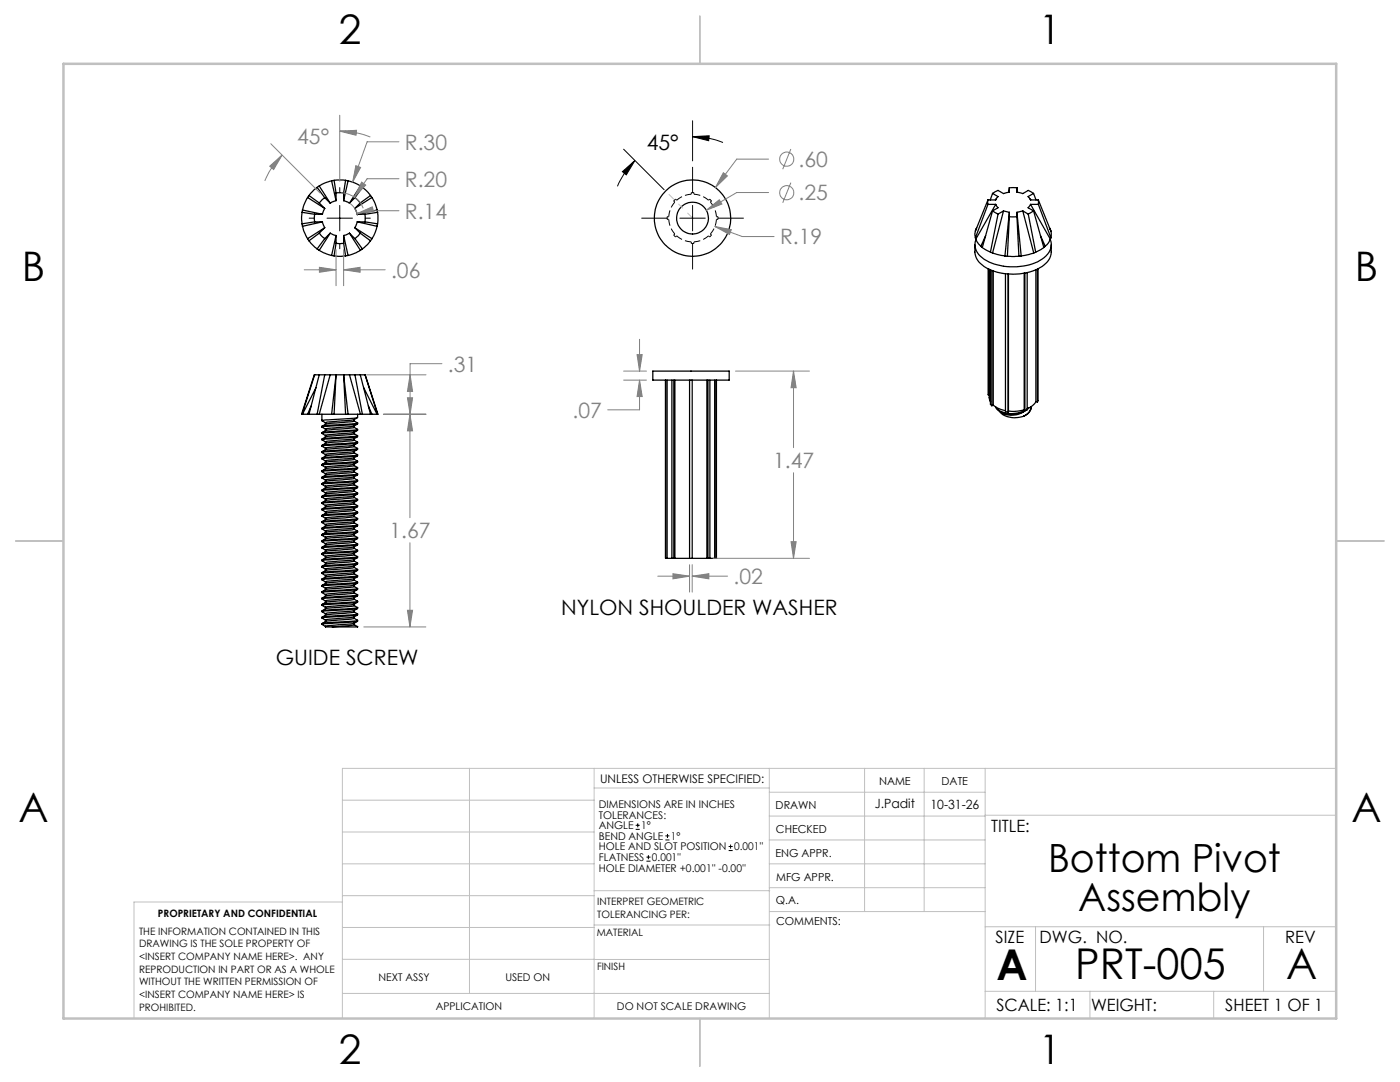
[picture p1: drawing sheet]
<svg xmlns="http://www.w3.org/2000/svg" width="279mm" height="216mm" viewBox="0 0 279 216" stroke-linecap="round" stroke-linejoin="round" font-family="sans-serif">
<g fill="none" stroke="#000" stroke-width=".25">
<path d="M61.4 39.4l-.8 1.5-.2 1M61.4 39.4l3.4 2.2M61.7 39l-.3 .4M61.7 39l2 1.5M63.3 37.4l-1.6 1.6M63.3 37.4l1.5 2M63.7 37.1l-.4 .3M63.7 37.1l2.2 3.4M64.8 39.4l-1.1 1.1M64.8 39.4l1.1 1.1M66.2 36.1l-1.3 .4-1.2 .6M66.2 36.1l.9 3.9"/>
<path d="M66.7 36h2.3M66.7 36l-.5 .1M66.7 36l.4 2.5M67.1 38.5h1.5M67.1 38.5v1.5M68.6 38.5v1.5M69 36l.5 .1M69 36l-.4 2.5M69.5 36.1l1.2 .4 1.2 .6M69.5 36.1l-.9 3.9M70.8 39.4l1.1 1.1M70.8 39.4l-1.1 1.1"/>
<path d="M71.9 37.1l.4 .3M71.9 37.1l-2.2 3.4M72.3 37.4l1.6 1.6M72.3 37.4l-1.5 2M73.9 39l.3 .4M73.9 39l-2 1.5M74.2 39.4l.7 1.2 .3 1.3M74.2 39.4l-3.4 2.2M197.2 39.9v.9M197.2 39.9l-2.5 6.2M198.1 38.6l1.1 .6-.5 .7h-1.5M198.1 38.6l-.5 1.3"/>
<path d="M198.9 39.6l-.3 .3M201.4 37.5v.8l-1.1 .3-1.1-.6-1.1 .6M201.4 37.5h1.6M201.4 37.5l-.1 .8M203 37.5v.8l1.1 .3 1.1-.6 1.1 .6M203 37.5v.8M205.5 39.6l.2 .3M206.3 38.6l-1.1 .6 .5 .7h1.5M206.3 38.6l.5 1.3M207.2 39.9v.9M207.2 39.9l2.5 6.2M60.3 42.4l-.1 .9 .1 1.4"/>
<path d="M60.3 44.7l.1 .5M60.3 42.4l2.5 .4M60.4 41.9l-.1 .5M60.4 45.2l.2 .9 .8 1.5M60.4 41.9l3.9 .9M61.4 47.6l.3 .4M61.7 48l1.6 1.7M62.8 42.8v1.5M62.8 42.8h1.5M62.8 44.3h1.5M62.8 44.3l-2.5 .4M63.3 49.7l.4 .3"/>
<path d="M63.7 46.5l1.1 1.1M63.7 50l.9 .4 1.6 .6M63.7 40.5l1.1 1.1M63.7 46.5l-2 1.5M64.3 44.3l.5 1.1M64.3 44.3l-3.9 .9M64.8 41.6l-.5 1.2M64.8 45.4l-1.1 1.1M64.8 45.4l-3.4 2.2M64.8 47.6l-1.5 2.1M65.9 46.5l1.2 .5M65.9 46.5l-1.1 1.1"/>
<path d="M65.9 46.5l-2.2 3.5M66.2 51h.5M66.7 51l.8 .2 1.5-.2M67.1 40l-1.2 .5M67.1 48.5h1.5M67.1 47v1.5M67.1 47l-.9 4M67.1 48.5l-.4 2.5M68.6 40l1.1 .5M68.6 47v1.5M68.6 48.5l.4 2.5M68.6 47l.9 4"/>
<path d="M69.5 51h-.5M69.7 46.5l-1.1 .5M69.7 46.5l1.1 1.1M69.7 46.5l2.2 3.5M70.8 41.6l.5 1.2M70.8 45.4l3.4 2.2M70.8 45.4l1.1 1.1M70.8 47.6l1.5 2.1M71.3 44.3l-.5 1.1M71.3 42.8h1.5M71.3 44.3h1.5M71.3 44.3l3.9 .9"/>
<path d="M71.9 46.5l-1.1 1.1M71.9 40.5l-1.1 1.1M71.9 46.5l2 1.5M71.9 50l-.9 .4-1.5 .6M72.3 49.7l-.4 .3M72.8 42.8v1.5M72.8 44.3l2.6 .4M73.9 48l-1.6 1.7M74.2 47.6l-.3 .4M75.2 45.2l-.3 1.2-.7 1.2M75.2 41.9l.2 .5M75.2 41.9l-3.9 .9"/>
<path d="M75.4 44.7l-.2 .5M75.4 42.4v2.3M75.4 42.4l-2.6 .4M194.6 48.9v1.4a4.3 4.3 0 0 0 3.3 3.6 11.4 11.4 0 0 0 10.5-1.1 3.2 3.2 0 0 0 1.4-2.5v-1.4M194.7 47.4v.3M194.7 46.1l-.1 .5 .1 .8M194.7 47.7l.6 .9 .5 .5M194.7 45.8v.3M194.8 47.8a3.3 3.3 0 0 0 1.6 4 11.8 11.8 0 0 0 11.6-.1 3.2 3.2 0 0 0 1.6-3.9M194.8 45.8h-.1M194.9 45.4l-.2 .4M195.8 49.1l.2 .3"/>
<path d="M196 49.4l1.7 .9M196.7 47l-.9 2.1M197.2 40.8h1.5M197.2 40.8l-2.5 6.6M197.2 53.6v25.2h.2M197.4 53.7v25.8l.3 .7M197.7 53.8v26.9l.2 .3M197.7 50.3l.4 .2M197.9 54v27M198.1 50.5l2.5 .6M198.1 42.1l1.1 .6M198.1 42.1l-2.1 7.3"/>
<path d="M198.2 54v26.9M198.7 40.8l.5 .7-1.1 .6M198.7 40.8l-4 6.9M199.2 42.7l-1.5 7.6M200.3 42.1l1.1 .3M200.3 42.1l-2.2 8.4M200.3 42.1l-1.1 .6M200.6 51.1h.4M200.7 54.6v27.5l.5 .1M201 51.1h2.3M201.2 54.7v27.5M201.3 54.7v27.3"/>
<path d="M201.4 43.3h1.6M201.4 43.3l-.4 7.8M201.4 42.4l-.8 8.7M201.4 42.4v.9M203 43.3l.3 7.8M203 42.4l.8 8.7M203 42.4v.9M203.8 51.1h-.5M204.1 42.1l-1.1 .3M204.1 42.1l2.2 8.4M204.1 42.1l1.1 .6M204.4 54.5v27.3"/>
<path d="M204.5 54.5v27.5M205 54.4v27.4l-.5 .2M205.2 42.7l1.5 7.6M205.7 40.8l-.5 .7 1.1 .6M205.7 40.8h1.5M205.7 40.8l3.9 6.9M206.3 42.1l-1.1 .6M206.3 42.1l2 7.3M206.3 50.5l-2.5 .6M206.7 50.3l-.4 .2M206.7 53.8v26.4M207 53.7v26.5"/>
<path d="M207.2 53.6v26.4l-.2 .2M207.2 40.8l2.5 6.6M207.6 47l1 2.1M208.3 49.4l-1.6 .9M208.6 49.1l-.3 .3M209.4 45.4l.2 .4M209.5 45.8h.1M209.6 47.7l-.4 .8-.6 .6M209.6 45.8l.1 .3M209.7 47.4l-.1 .3M209.7 46.1v1.3M62.8 74.8l-2.6 7.9h.1"/>
<path d="M62.8 74.8h.9M62.8 74.8l-2.5 7.9M63.1 77.3l-2.7 5.4M63.7 74.8h1.1M63.7 74.8l-2 7.9M64.8 74.8h1.1M64.8 74.8l-1.5 7.9M65.9 74.8h1.2M65.9 74.8l-2.2 7.9M67.1 74.8h1.5M67.1 74.8l-.4 7.9M67.1 74.8l-.9 7.9"/>
<path d="M68.6 74.8h1.1M68.6 74.8l.4 7.9M68.6 74.8l.9 7.9M69.7 74.8l2.2 7.9M69.7 74.8h1.1M70.8 74.8h1.1M70.8 74.8l1.5 7.9M71.9 74.8h.9M71.9 74.8l2 7.9M72.6 77.3l2.6 5.4M72.8 74.8l2.6 7.9M130.3 74h15.2v1.8h-15.2z"/>
<path d="M132.8 75.8v35.6M133.1 75.8v35.6M134.1 75.8v35.6M134.5 75.8v35.6M134.7 75.8v35.6M137.6 75.8v35.6M138.1 75.8v35.6M141.1 75.8v35.6M141.3 75.8v35.6M141.7 75.8v35.6M142.6 75.8v35.6M142.9 75.8v35.6"/>
<path d="M143 75.8l-.1 35.6M60.3 82.7h.1M60.4 82.7h1M61.4 82.7h.3M61.7 82.7h1.6M62.1 81l-.7 1.7M63.3 82.7h.4M63.7 82.7h2.5M64.2 82.7v1.2M64.3 99.2l.8-.2 6.3-.4a4.1 4.1 0 0 1-2.8 .6l-3.6 .4M64.3 96.7l.8-.2 6.3-.5a4.1 4.1 0 0 1-2.8 .7l-3.6 .3M64.3 94.1l.8-.2 6.3-.4a4.1 4.1 0 0 1-2.8 .6l-3.6 .4"/>
<path d="M64.3 85.2l.8-.1 6.3-.5a4.1 4.1 0 0 1-2.8 .6l-3.6 .4M64.3 85.2l.7 .4-.1 .3 .1-.3M64.3 94.1l.6 .4M64.3 96.7l.6 .3v.4M64.3 99.2l.6 .4v.3l.1-.3M64.9 89.4v.3M64.9 92v.3M64.9 94.5v.3M65 86.9v.3M65 89.4v.3M65 91.9v.4M65 93.2v.3"/>
<path d="M65 94.5v.3M65 95.7v.4M65 97v.3M65 98.3v.3M65 84.3v.3M65 85.9l-.7 .4M65 87.1l-.7 .5M65 88.4l-.7 .4M65 89.7l-.7 .4M65 90.9l-.7 .5M65 92.2l-.7 .4M65 94.8l-.7 .4"/>
<path d="M65 96l-.7 .4M65 98.6l-.7 .4M65 99.8l-.7 .5M65 84.6l-.7 .4M65 98.3l3-.3a5.5 5.5 0 0 0 3.4-.7l-7.2 .6 .7 .4v.3M65 95.7l3-.3a5.5 5.5 0 0 0 3.4-.6l-7.2 .6 .7 .4v.3M65 91.9l3-.3a5.5 5.5 0 0 0 3.4-.7l-7.2 .6 .7 .5M65 89.4l3-.3a5.5 5.5 0 0 0 3.4-.7l-7.2 .6 .7 .4M65 86.9l3-.4a5.5 5.5 0 0 0 3.4-.6l-7.2 .6 .7 .4v.3M65 84.3l3-.3a5.5 5.5 0 0 0 3.4-.7l-7.2 .6 .7 .4v.4M66.2 82.7h.5M66.7 82.7h2.3"/>
<path d="M69 82.7h.5M69.5 82.7h2.4M70.7 96.7l-3.1 .3a5.5 5.5 0 0 0-3.3 .7M70.7 84l-5.6 .6M70.7 86.6l-5.6 .5M70.7 87.8l-5.6 .6M70.7 90.4l-5.6 .5M70.7 91.7l-5.6 .5M70.7 94.2l-5.6 .6M70.7 95.5l-5.6 .5M70.7 98l-5.6 .6M70.7 99.3l-5.6 .5"/>
<path d="M70.7 92.9l-3.1 .3a6.6 6.6 0 0 0-2.9 .5l-.4 .2M70.7 85.3l.7 .4M70.7 86.5l.7 .4M70.7 87.8l.7 .4M70.7 89.1l.7 .4M70.7 90.3l.7 .4M70.7 91.6l.7 .4M70.7 92.9l.7 .4M70.7 94.2l.7 .3M70.7 95.1v.3l.7 .4M70.7 96.7l.7 .4M70.7 97.7v.3l.7 .4"/>
<path d="M70.7 99.2l.7 .4M70.7 83.7v.3l.7 .4M70.7 85v.3l-.3 .1-5.3 .5M70.7 86.3v.3M70.7 87.5v.3M70.7 88.8v.3l-.3 .1-5.3 .5M70.7 90.1v.3M70.7 91.3v.4M70.7 92.6v.3M70.7 93.9v.3M70.7 96.4v.3M70.7 99v.3"/>
<path d="M71.3 87.1l-7.1 .6 .7 .5v.3l.1-.4M71.3 89.7l-7.1 .6 .7 .4v.3l.1-.3M71.3 92.2l-7.1 .6 .7 .4v.4M71.4 92.2a4.1 4.1 0 0 1-2.8 .7l-3.6 .3M71.4 89.7a4.1 4.1 0 0 1-2.8 .6l-3.6 .4M71.4 87.1a4.1 4.1 0 0 1-2.8 .7l-3.6 .3M71.4 84.4l-6.6 .5-.5 .1-.1 .2M71.4 85.7l-6.7 .5-.3 .1-.2 .2M71.4 87.1v-.1l-6 .4-1.1 .2-.1 .1M71.4 88.2l-6.6 .6h-.5l-.1 .2M71.4 89.6v-.1l-6.1 .5-.9 .1-.2 .2M71.4 90.8l-6 .4a1.18 1.18 0 0 0-1.2 .3"/>
<path d="M71.4 92.2v-.2l-6.7 .6h-.4l-.1 .2M71.4 93.5v-.2l-6.1 .5-1 .1-.1 .2M71.4 94.7v-.1l-6.1 .4-1 .2-.1 .2M71.4 96v-.2l-6.5 .5-.6 .1-.1 .2M71.4 97.3v-.2l-5.6 .4a1.74 1.74 0 0 0-1.6 .4M71.4 98.5v-.1l-6.1 .4-.9 .2-.2 .2M71.4 99.7l-6.7 .5-.4 .1-.1 .1M71.4 82.7v.6M71.4 84.4v.2M71.4 85.7v.1M71.4 88.2v.2M71.4 90.8v.1"/>
<path d="M71.4 99.7v.1M71.9 82.7h.4M72.3 82.7h1.6M73.5 81l.7 1.7M73.9 82.7h.3M74.2 82.7h1M75.2 82.7h.2M198.2 80.9a5.5 5.5 0 0 0 2.5 1.1M198.2 80.9l-.3 .1M198.7 81.2a3.6 3.6 0 0 0 3.9 1.4 4.2 4.2 0 0 0 2.2-.8M198.8 81.2a4.5 4.5 0 0 0 5.2 1l.5-.3M199.5 82.1a4.1 4.1 0 0 0 4.8 1"/>
<path d="M201.3 82l-.1 .2M204.3 83.1h.1M204.4 81.8a7.8 7.8 0 0 1-3.1 .2M204.4 82.1a4.3 4.3 0 0 1-4.7 .1M204.4 81.8l.1 .2M205.3 81.4l-.3 .3M205.7 81.2a1.95 1.95 0 0 1-1.4 1.9M205.7 81.1a2.01 2.01 0 0 1-1.4 2M206.7 80.2a3.4 3.4 0 0 1-1.7 1.4l.1-.1M206.7 80.2h.3M64.3 113.2l.8-.2 6.3-.5a4.1 4.1 0 0 1-2.8 .7l-3.6 .3M64.3 110.6l.8-.1 6.3-.5a4.1 4.1 0 0 1-2.8 .6l-3.6 .4"/>
<path d="M64.3 108.1l.8-.2 6.3-.4a4.1 4.1 0 0 1-2.8 .6l-3.6 .3M64.3 108.1l.6 .4M64.3 110.6l.6 .4v.3M64.3 113.2l.6 .4v.3l.1-.4M64.9 103.4v.3M64.9 105.9v.4M64.9 108.5v.3M64.9 117.4v.3M64.9 119.9v.3M65 100.8v.3M65 103.4v.3M65 105.9v.3"/>
<path d="M65 107.2v.3M65 108.4v.4M65 109.7v.3M65 111v.3M65 112.3v.3M65 114.8v.3M65 117.3v.4M65 119.9v.3M65 102.4l-.7 .4M65 103.6l-.7 .5M65 106.2l-.7 .4M65 107.5l-.7 .4"/>
<path d="M65 110l-.7 .4M65 111.3l-.7 .4M65 113.8l-.7 .4M65 115.1l-.7 .4M65 117.6l-.7 .4M65 118.9l-.7 .4M65 119.9l3-.3a5.5 5.5 0 0 0 3.4-.7l-7.2 .6 .7 .4M65 117.3l3-.3a5.5 5.5 0 0 0 3.4-.7l-7.2 .6 .7 .5M65 114.8l3-.3a5.5 5.5 0 0 0 3.4-.7l-7.2 .6 .7 .4v.3M65 112.3l3-.4a5.5 5.5 0 0 0 3.4-.6l-7.2 .6 .7 .4v.3M65 109.7l3-.3a5.5 5.5 0 0 0 3.4-.7l-7.2 .6 .7 .4v.4M65 105.9l3-.3a5.5 5.5 0 0 0 3.4-.7l-7.2 .6 .7 .4"/>
<path d="M65 103.4l3-.4a5.5 5.5 0 0 0 3.4-.6l-7.2 .6 .7 .4M65 100.8l3-.3a5.5 5.5 0 0 0 3.4-.7l-7.2 .6 .7 .5v.3M70.7 100.5l-3.1 .4a5.5 5.5 0 0 0-3.3 .6M70.7 104.4l-3.1 .3a5.5 5.5 0 0 0-3.3 .6M70.7 108.2l-3.2 .3a5.5 5.5 0 0 0-3.2 .6M70.7 112l-5.5 .5-.9 .5M70.7 115.8l-5.5 .5-.9 .5M70.7 101.8l-5.6 .6M70.7 103.1l-5.6 .5M70.7 105.6l-5.6 .6M70.7 106.9l-5.6 .6M70.7 109.4l-5.6 .6"/>
<path d="M70.7 110.7l-5.6 .6M70.7 113.2l-5.6 .6M70.7 114.5l-5.6 .6M70.7 117.1l-5.6 .5M70.7 118.3l-5.6 .6M70.7 119.6l-5.6 .6M70.7 100.5l.7 .4M70.7 101.8l.7 .4M70.7 103l.7 .4M70.7 104.3l.7 .4M70.7 105.6l.7 .4M70.7 106.6v.3l.7 .3"/>
<path d="M70.7 108.1l.7 .4M70.7 109.1v.3l.7 .4M70.7 110.7l.7 .4M70.7 111.7v.2l.7 .4M70.7 113.2l.7 .4M70.7 114.5l.7 .4M70.7 115.7l.7 .4M70.7 117l.7 .4M70.7 118.3l.7 .4M70.7 119.6l.7 .4M70.7 100.2v.3M70.7 101.5v.3"/>
<path d="M70.7 102.8v.3M70.7 104v.4M70.7 105.3v.3M70.7 107.8v.4M70.7 110.4v.3M70.7 112.9v.3M70.7 114.2v.3M70.7 115.5v.3M70.7 116.7v.4M70.7 118v.3M70.7 119.3v.3M71.3 101.1l-7.1 .6 .7 .4v.3l.1-.3"/>
<path d="M71.3 103.6l-7.1 .6 .7 .5v.3l.1-.4M71.3 106.2l-7.1 .6 .7 .4v.3M71.3 115.1l-7.1 .6 .7 .4v.3l.1-.3M71.3 117.6l-7.1 .6 .7 .4v.4l.1-.4M71.4 117.6a4.1 4.1 0 0 1-2.8 .7l-3.6 .3M71.4 115.1a4.1 4.1 0 0 1-2.8 .6l-3.6 .4M71.4 106.2a4.1 4.1 0 0 1-2.8 .6l-3.6 .4M71.4 103.6a4.1 4.1 0 0 1-2.8 .7l-3.6 .3M71.4 101.1a4.1 4.1 0 0 1-2.8 .6l-3.6 .4M71.4 101.1v-.2l-6.4 .5-.7 .2-.1 .1M71.4 102.2l-6.3 .5a.71 .71 0 0 0-.9 .3M71.4 103.6v-.1l-6.7 .5-.4 .1-.1 .1"/>
<path d="M71.4 104.7l-6.8 .6-.4 .2M71.4 106.2v-.2l-6.1 .5-.9 .1-.2 .2M71.4 107.4v-.1l-5.1 .4-1.9 .1-.2 .3M71.4 108.7v-.2l-6.4 .5-.7 .1-.1 .2M71.4 110v-.2l-7 .6-.2 .2M71.4 111.2v-.1l-6.7 .5-.4 .1-.1 .2M71.4 112.5v-.1l-6.1 .4-1 .2-.1 .1M71.4 113.6l-6.1 .5-1 .1-.1 .2M71.4 115v-.1l-6 .5-1 .1-.2 .2M71.4 116.2l-6.5 .5-.6 .1-.1 .1M71.4 117.6v-.2l-6.1 .5-1 .1-.1 .2M71.4 118.7l-6.7 .5-.4 .1-.1 .2"/>
<path d="M71.4 120l-6.7 .5-.4 .1-.1 .2M71.4 102.2v.1M71.4 104.7v.2M71.4 113.6v.2M71.4 116.2v.1M71.4 118.7v.2M71.4 120v.1M132.8 111.4h.1M132.8 111.4h.3M133.1 111.4h1M134.1 111.4h.4M134.5 111.4h.2"/>
<path d="M134.7 111.4h2.9M137.6 111.4h.5M138.1 111.4h3M141.1 111.4h.2M141.3 111.4h.4M141.7 111.4h.9M142.6 111.4h.3M64.3 124.6l.8-.2 6.3-.4a4.1 4.1 0 0 1-2.8 .6l-3.6 .4M64.3 122.1l.8-.2 6.3-.5a4.1 4.1 0 0 1-2.8 .7l-3.6 .3M64.3 122.1l.6 .3M64.3 124.6l.6 .4M64.9 122.4v.4"/>
<path d="M65 121.1v.4M65 122.4v.3M65 123.7v.3M65 125l-.1 .1h1.4M65 120.2l-.7 .4M65 121.4l-.7 .4M65 122.7l-.7 .4M65 124l-.7 .4M65 123.7l3-.3a5.5 5.5 0 0 0 3.4-.7l-7.2 .6 .7 .4v.3M66.3 125.1h5M70.7 120.9l-5.6 .5M70.7 122.1l-5.6 .6"/>
<path d="M70.7 123.4l-5.6 .6M70.7 124.7l-4.4 .4M70.7 120.5v.3l.7 .4v.2M70.7 122.1l.7 .4M70.7 123.1v.3l.7 .4M70.7 124.6l.7 .4M70.7 121.8v.3M70.7 124.4v.3M71.3 120.2l-7.1 .6 .7 .4v.3M71.4 120.2a4.1 4.1 0 0 1-2.8 .6l-3.6 .3M71.4 121.2l-6.6 .6h-.5l-.1 .2M71.4 122.7v-.2l-6.5 .5-.6 .1-.1 .2"/>
<path d="M71.4 123.9v-.1l-6.1 .4-.7 .1-.4 .1v.2M71.4 125.1h.1"/>
<circle cx="138.2" cy="43.5" r="3.2"/>
<circle cx="138.2" cy="43.5" r="7.6"/>
</g>
<g fill="none" stroke="#000" stroke-width=".2" stroke-dasharray="1.3 .6" stroke-linecap="butt">
<path d="M134.8 39.7l-.4 .4M135 40l-.2-.3M138 38.4v.4M138 38.8a4.8 4.8 0 0 0-3 1.2M138.5 38.8v-.4M138.5 38.4h-.5M141.4 40a4.8 4.8 0 0 0-2.9-1.2M141.6 39.7l-.2 .3M133.2 43.2v.6M133.2 43.8h.3M133.5 43.3l-.3-.1M133.5 43.8a4.8 4.8 0 0 0 1.2 2.9"/>
<path d="M134.4 46.9l.4 .4M134.4 40.1l.3 .2M134.7 40.3a4.8 4.8 0 0 0-1.2 3M134.7 46.7l-.3 .2M134.8 47.3l.2-.2M135 47.1a4.8 4.8 0 0 0 3 1.2M138 48.6h.5M138 48.3v.3M138.5 48.3a4.8 4.8 0 0 0 2.9-1.2M138.5 48.6v-.3M141.4 47.1l.2 .2M141.6 47.3l.4-.4"/>
<path d="M141.8 46.7a4.8 4.8 0 0 0 1.2-2.9M141.8 40.3l.2-.2M142 40.1l-.4-.4M142 46.9l-.2-.2M143 43.8h.3M143 43.3a4.8 4.8 0 0 0-1.2-3M143.3 43.8v-.6M143.3 43.2l-.3 .1"/>
</g>
<g fill="none" stroke="#808080" stroke-width=".2">
<path d="M53.8 33.2l2.5-2.3-1.7 2.9zM54 28.7l9.9 9.8M56.3 30.9a16 16 0 0 0-3.5 5.2M67.8 26.2l3.4-.2-.2 1zM67.8 26.2a16 16 0 0 1 6.1 1.1M67.8 23v13.2M68.1 38.5a5 5 0 0 1 4.4 3.1M71 33.1l1 .3-1.6 2.9zM72.2 36.3l.8 .6-2.3 2.4zM79.6 28.3h-6.3l-2.9 8M79.6 35.7h-6.3l-2.6 3.6M144.4 34.5l.8 .6-2.4 2.3z"/>
<path d="M153.4 38.4h-6.4l-6 3.5M153.4 31.8h-6.4l-4.2 5.6M157.8 36.4l-1.6 4.1M157.8 29.7l-1.6 4.1M60.7 53.8h6.4M63.7 53.3l3.4 .5-3.4 .5zM67.1 49.8v7.2M68.6 53.8l3.3-.5v1zM68.6 49.8v7.2M68.6 53.8h8.3M69.8 40.5a3.5 3.5 0 0 1 1.5 2.6M71.3 42.6l3-1.3 .3 .9z"/>
<path d="M79.6 42.1h-6.3l-2 .5M141 41.9l2.5-2 .6 .8zM142.7 45.2l3.2 .6-.3 1zM142.7 45.2l5.4 2h6.4M73.2 74.8h11.8M81.3 79.4h1l-.5 3.3zM81.8 74.8l.5 3.3h-1zM88.2 72.6h-6.4v30.7M124.5 74h4.5M124.5 75.8h4.5M127.1 70.8h1.1l-.6 3.2zM127.6 75.8l.6 3.3h-1.1z"/>
<path d="M127.6 75.8v6h-6.3M127.6 67.7v6.3M146.8 74h14.7M158.4 74l.5 3.4h-1zM158.4 74v15.3M76.5 82.7h8.5M81.8 82.7l.5 3.3h-1zM158.4 94.3v17.1M81.8 108.3v16.8M131.3 115h6.3M134.3 114.5l3.3 .5-3.3 .5zM137.6 112.7v5.4"/>
<path d="M138.1 115l3.4-.5v1zM138.1 112.7v5.4M138.1 115h7.1M142.3 111.4h19.2M157.9 108.1h1l-.5 3.3zM72.6 125.1h12.4M81.3 121.8h1l-.5 3.3z"/>
<circle cx="157" cy="31.8" r="1.41"/>
<circle cx="157" cy="38.5" r="1.41"/>
</g>
<g fill="none" stroke="#000" stroke-width=".2">
<path d="M67.8 37.4v1.1M124.2 34.3l2.5-2.3-1.7 2.9zM124.5 29.8l8 8.1M126.7 32a15.4 15.4 0 0 0-3.5 5.2M138.2 27.3l3.3-.2-.1 1zM138.2 27.3a15.7 15.7 0 0 1 6.1 1.1M138.2 24.1v8M138.2 33.4v5.1M61.7 43.5h1M65.3 43.5h5M67.8 41v5.1M67.8 48.6v1"/>
<path d="M72.9 43.5h1M128.1 43.5h5M135.7 43.5h5.1M138.2 41v5.1M138.2 48.6v5.1M143.3 43.5h5.1M126.9 165.5h.8M126.9 164.7h.8M127.3 164.3v.8M129 171.8h.8M129 171h.8M129.4 170.6v.8"/>
<path d="M132.8 167.6h.8M132.8 166.8h.8M133.2 166.4v.8M145.4 169.7h.8M145.4 168.9h.8M145.8 168.5v.8"/>
</g>
<path d="M138.2 43.5l-4.7-4.8" fill="none" stroke="#c0c0c0" stroke-width=".2" stroke-dasharray="15.2 1.3 1.3 1.3" stroke-dashoffset="13.8" stroke-linecap="butt"/>
<g fill="none" stroke="#c0c0c0" stroke-width=".2">
<path d="M68.3 159.7h50.3M93.7 153.3v44.9M118.6 153.3v49.9M118.6 157.2h34.9M153.5 153.3v49.9M153.5 158.1h43.1M172.5 153.3v28.6M184.4 153.3v28.6M196.6 153.3v49.9M266.7 153.3h-198.4v49.9M68.3 178.7h50.3M68.3 172.4h50.3"/>
<path d="M68.3 166h50.3M68.3 180h-41.6v23.2M118.6 177.7h35M153.5 167.6h43.1M153.5 162.8h43.1M153.5 172.4h43.1M153.5 177.1h43.1M196.6 162.7h70.1M68.3 198.2h85.2M68.3 191.4l85.2 .1M68.3 185.1h50.3M118.6 184.6h35"/>
<path d="M153.6 181.9h43M196.6 197.8h70.1M196.6 184.9h70.1M206.7 184.9v12.9M217.5 197.8v5.4M242.2 197.8v5.4M252.2 184.9v12.9"/>
</g>
<path d="M139.7 3.2v9.5M3.1 107.9h9.6M266.7 107.9h9.5M139.7 203.2v9.6" fill="none" stroke="#c0c0c0" stroke-width=".25"/>
<path d="M12.7 12.7h254v190.5h-254z" fill="none" stroke="#c0c0c0" stroke-width=".5"/>
<path d="M81.3 121.8h1l-.5 3.3zM81.8 82.7l.5 3.3h-1zM81.3 79.4h1l-.5 3.3zM81.8 74.8l.5 3.3h-1zM158.4 74l.5 3.4h-1zM157.9 108.1h1l-.5 3.3zM127.6 75.8l.6 3.3h-1.1zM127.1 70.8h1.1l-.6 3.2zM134.3 114.5l3.3 .5-3.3 .5zM138.1 115l3.4-.5v1zM71 33.1l-.6 3.2 1.6-2.9zM72.2 36.3l-1.5 3 2.3-2.4zM71.3 42.6l3.3-.4-.3-.9zM63.7 53.3l3.4 .5-3.4 .5zM68.6 53.8l3.3-.5v1zM67.8 26.2l3.4-.2-.2 1zM53.8 33.2l2.5-2.3-1.7 2.9zM141 41.9l3.1-1.2-.6-.8zM144.4 34.5l-1.6 2.9 2.4-2.3zM142.7 45.2l2.9 1.6 .3-1z" fill="#808080"/>
<path d="M138.2 27.3l3.3-.2-.1 1zM124.2 34.3l2.5-2.3-1.7 2.9z" fill="#000"/>
<g font-size="8.5">
<text x="198.9" y="195.5">A</text>
<text x="214.6" y="195.4">PRT-005</text>
<text x="256.7" y="195.4">A</text>
</g>
<g font-size="8.1">
<text x="67.6" y="8.9">2</text>
<text x="207.3" y="8.9">1</text>
<text x="4.4" y="56.2">B</text>
<text x="270.4" y="56.2">B</text>
<text x="3.7" y="164.1">A</text>
<text x="269.7" y="164.1">A</text>
<text x="67.6" y="212.4">2</text>
<text x="207.3" y="212.4">1</text>
</g>
<g font-size="7.8">
<text x="209.2" y="174">Bottom Pivot</text>
<text x="215.2" y="181.7">Assembly</text>
</g>
<g font-size="4.2" fill="#808080">
<text x="59.3" y="28.6">45°</text>
<text x="80.8" y="29.9">R.30</text>
<text x="159.4" y="33.3">.60</text>
<text x="80.8" y="37.2">R.20</text>
<text x="159.4" y="40">.25</text>
<text x="80.8" y="43.6">R.14</text>
<text x="155.7" y="48.8">R.19</text>
<text x="78" y="55.4">.06</text>
<text x="89.4" y="74.1">.31</text>
<text x="114.3" y="83.3">.07</text>
<text x="154.3" y="93.4">1.47</text>
<text x="77.7" y="107.4">1.67</text>
<text x="146.4" y="116.6">.02</text>
</g>
<g font-size="4.2">
<text x="129.1" y="30">45°</text>
<text x="112" y="122.7">NYLON SHOULDER WASHER</text>
<text x="55" y="132.7">GUIDE SCREW</text>
</g>
<g font-size="3.4">
<text x="197.8" y="166">TITLE:</text>
<text x="198.7" y="188.1">SIZE</text>
<text x="207.5" y="188.1">DWG. NO.</text>
<text x="256.5" y="188.2">REV</text>
<text x="198.8" y="201.7">SCALE: 1:1</text>
<text x="217.7" y="201.8">WEIGHT:</text>
<text x="244.5" y="201.7">SHEET 1 OF 1</text>
</g>
<g font-size="2.5">
<text x="174.6" y="161.3">J.Padit</text>
<text x="185.7" y="161.4">10-31-26</text>
</g>
<text font-size="2.4" x="119.8" y="156.2">UNLESS OTHERWISE SPECIFIED:</text>
<g font-size="2.2">
<text x="154.8" y="161.4">DRAWN</text>
<text x="175.4" y="156.6">NAME</text>
<text x="187.9" y="156.7">DATE</text>
<text x="154.9" y="166.3">CHECKED</text>
<text x="154.8" y="170.9">ENG APPR.</text>
<text x="154.9" y="175.7">MFG APPR.</text>
<text x="154.9" y="180.4">Q.A.</text>
<text x="154.9" y="184.6">COMMENTS:</text>
</g>
<g font-size="2.1">
<text x="119.5" y="161.2">DIMENSIONS ARE IN INCHES</text>
<text x="119.5" y="163.4">TOLERANCES:</text>
<text x="119.5" y="165.5">ANGLE</text>
<text x="119.5" y="167.6">BEND ANGLE</text>
<text x="128" y="165.5">1°</text>
<text x="133.9" y="167.6">1°</text>
<text x="119.5" y="169.7">HOLE AND SLOT POSITION</text>
<text x="119.5" y="171.8">FLATNESS</text>
<text x="119.5" y="173.9">HOLE DIAMETER +0.001'' -0.00''</text>
<text x="130.1" y="171.8">0.001''</text>
<text x="146.5" y="169.7">0.001''</text>
<text x="75.5" y="195.7">NEXT ASSY</text>
<text x="100.9" y="195.7">USED ON</text>
<text x="86.9" y="201.5">APPLICATION</text>
<text x="123.1" y="201.6">DO NOT SCALE DRAWING</text>
</g>
<g font-size="2">
<text x="31.5" y="182.9">PROPRIETARY AND CONFIDENTIAL</text>
<text x="119.2" y="180.6">INTERPRET GEOMETRIC</text>
<text x="119.2" y="183.1">TOLERANCING PER:</text>
<text x="27.8" y="186.5">THE INFORMATION CONTAINED IN THIS</text>
<text x="27.8" y="189">DRAWING IS THE SOLE PROPERTY OF</text>
<text x="27.8" y="191.6">&lt;INSERT COMPANY NAME HERE&gt;. ANY</text>
<text x="119.1" y="186.7">MATERIAL</text>
<text x="27.8" y="194.1">REPRODUCTION IN PART OR AS A WHOLE</text>
<text x="27.8" y="196.6">WITHOUT THE WRITTEN PERMISSION OF</text>
<text x="119.1" y="193.5">FINISH</text>
<text x="27.8" y="199.1">&lt;INSERT COMPANY NAME HERE&gt; IS</text>
<text x="27.8" y="201.7">PROHIBITED.</text>
</g>
</svg>
